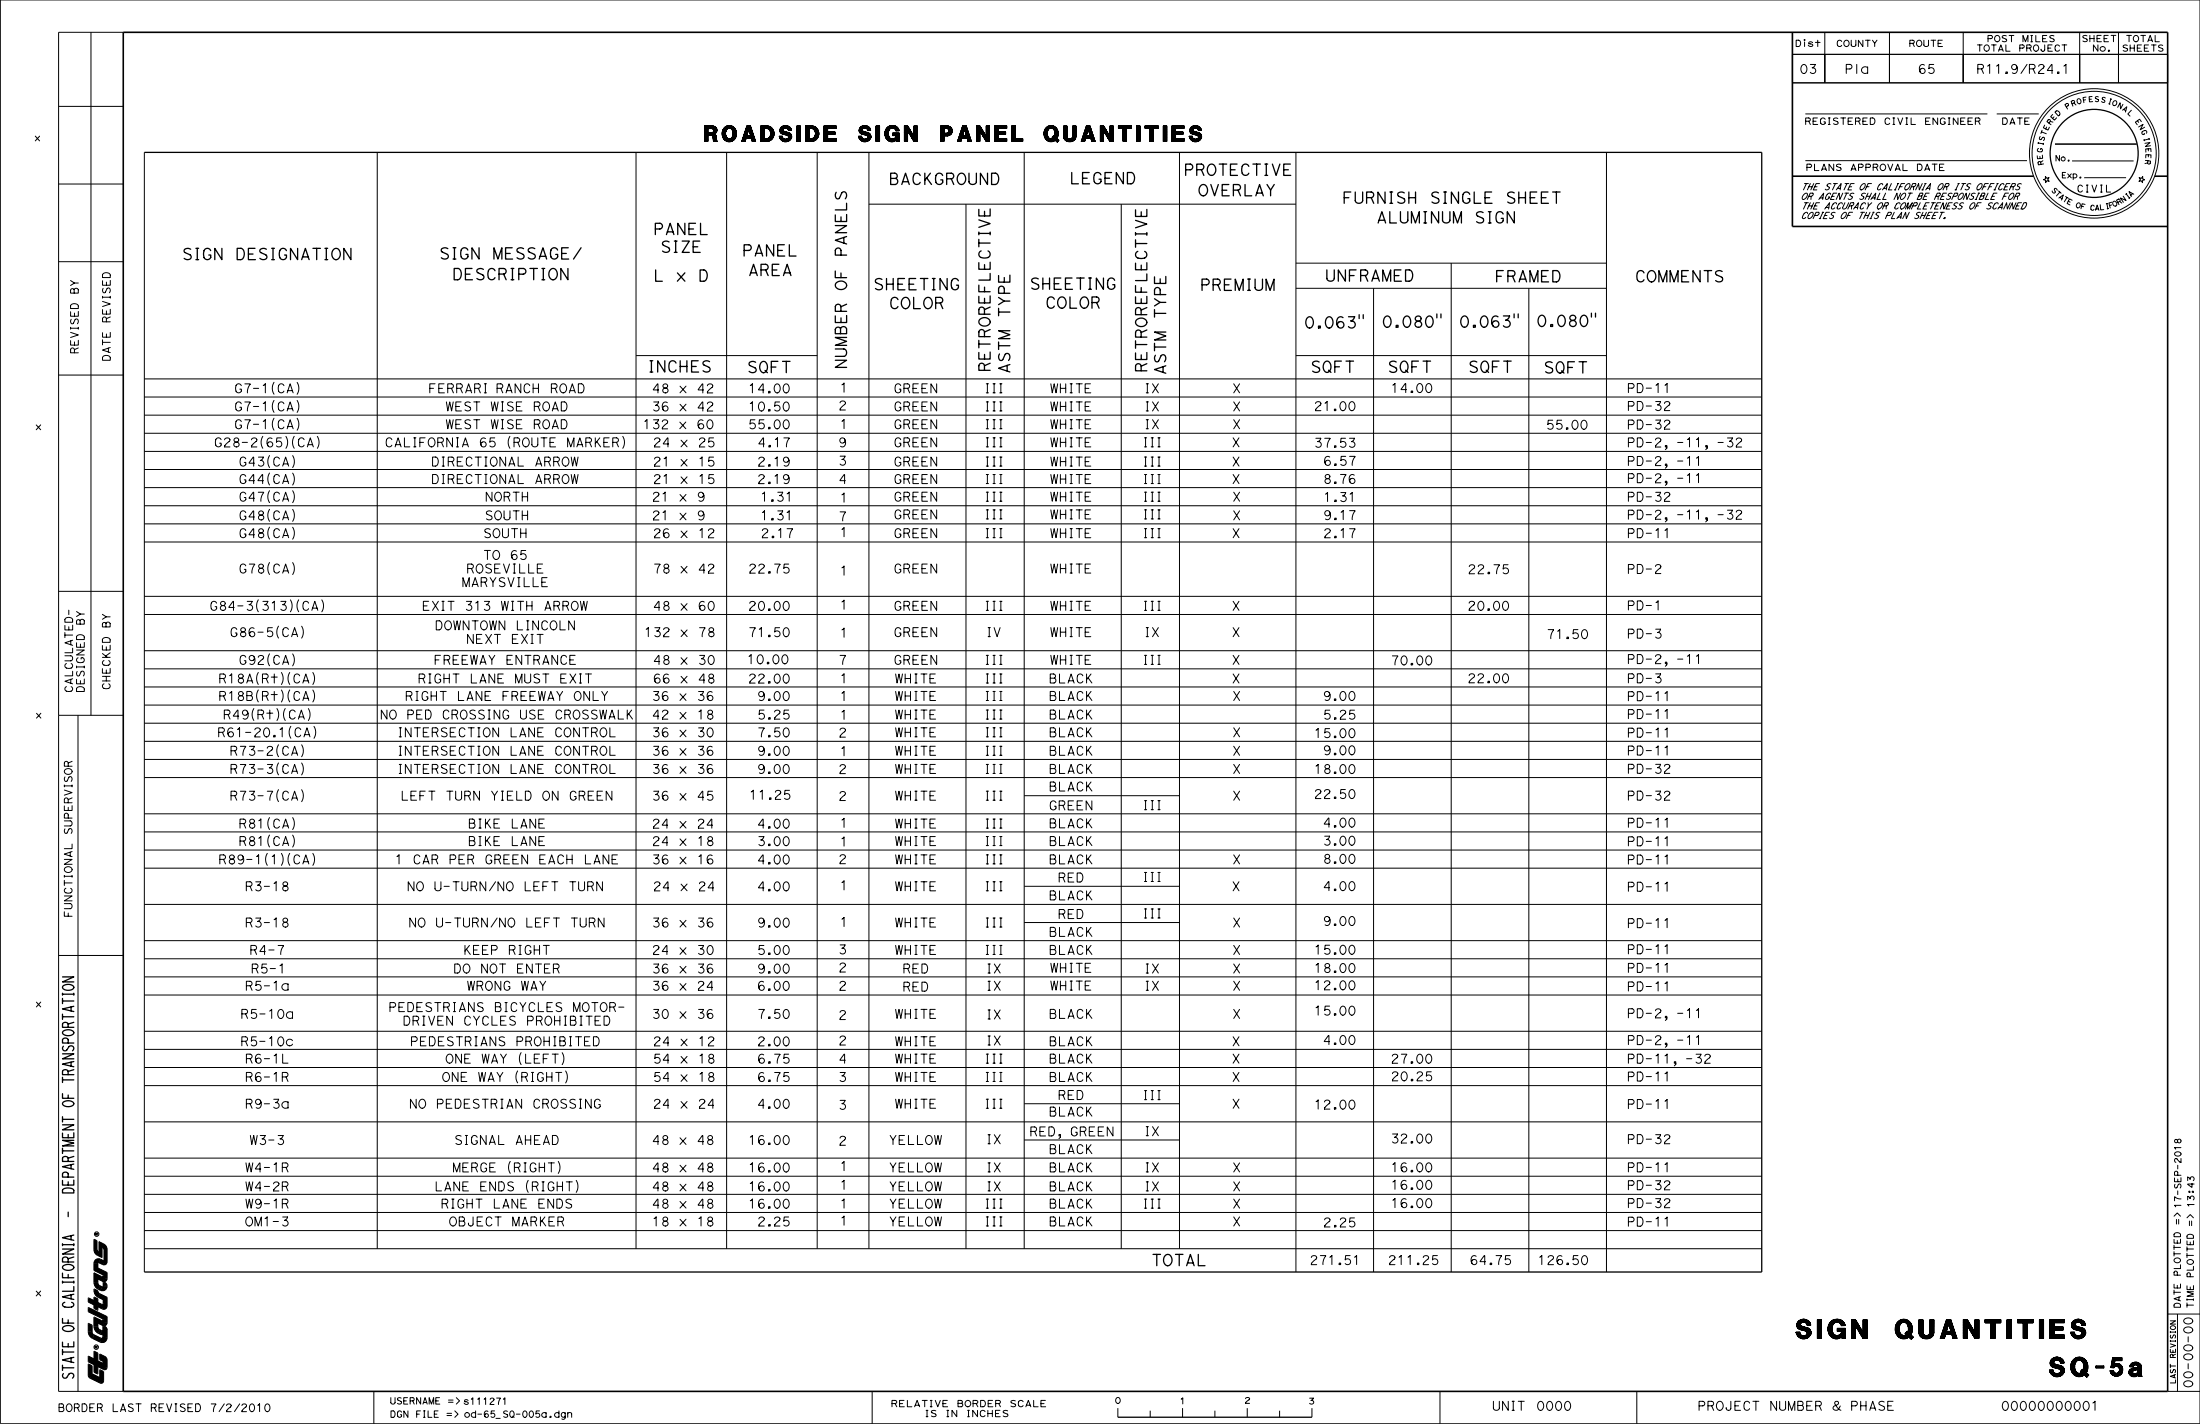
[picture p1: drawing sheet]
<svg xmlns="http://www.w3.org/2000/svg" width="432mm" height="279mm" viewBox="0 0 432 279" stroke-linecap="round" stroke-linejoin="round" font-family="sans-serif">
<g fill="none" stroke="#000" stroke-width=".2">
<path d="M.1 0h431.7v279.3h-431.7zM17.9 6.3v134M24.2 6.3h-12.7v266.7h12.7M351.8 10.7h73.6v5.6h-73.6zM354.2 8.2v.9M358.2 6.3v10M370.9 6.3v10M385.3 6.3v10M408.2 6.3v10M415.8 6.3v10M11.5 20.9h12.7M11.5 36.1h12.7"/>
<path d="M28.3 29.9v219.7M74 29.9v215.1M124.8 29.9v215.1M142.6 29.9v215.1M160.4 29.9v215.1M170.5 29.9v215.1M201 29.9v215.1M231.5 29.9v215.1M254.4 29.9v219.7M315.3 29.9v219.7M354.3 22.4h35.8M354.3 31.5h43.5"/>
<path d="M391.9 22.4h8.2M401.5 34.6l.2 .4 .5-.2-.3 .4 .3 .4-.4-.1-.3 .3v-.4l-.5-.2 .5-.1zM403.3 28.3h16.1M406.7 31.6h12.1M409.1 34.9h8.2M419.8 34.8l.5 .2 .3-.4-.1 .5 .5 .2-.5 .1v.4l-.2-.3-.5 .1 .3-.4zM11.5 51.3h12.7M170.5 40.1h83.9M189.6 40.1v204.9M220.1 40.1v204.9M254.4 56.6h60.9M254.4 51.6h60.9"/>
<path d="M269.6 56.6v193M284.8 51.6v198M300.1 56.6v193M11.5 73.6h12.7M28.3 74.3h317.5M28.3 77.9h317.5M53.8 75a2.22 2.22 0 0 0 0 2.4M53.8 78.6a2.22 2.22 0 0 0 0 2.3M58.3 75a2.22 2.22 0 0 1 0 2.4M58.3 78.6a2.22 2.22 0 0 1 0 2.3M124.8 69.8h35.6M254.4 69.8h60.9"/>
<path d="M28.3 99.2h317.5M28.3 95.7h317.5M28.3 81.5h317.5M28.3 92.1h317.5M28.3 85h317.5M28.3 88.6h317.5M51.6 85.6a2.22 2.22 0 0 0 0 2.4M52.9 89.4a2.22 2.22 0 0 0 0 2.3M52.9 92.8a2.22 2.22 0 0 0 0 2.4M52.9 96.3a2.22 2.22 0 0 0 0 2.3M52.9 99.9a2.22 2.22 0 0 0 0 2.4M53.8 82.1a2.22 2.22 0 0 0 0 2.3"/>
<path d="M56.1 85.6a2.22 2.22 0 0 1 0 2.4M57.4 89.4a2.22 2.22 0 0 1 0 2.3M57.4 92.8a2.22 2.22 0 0 1 0 2.4M57.4 96.3a2.22 2.22 0 0 1 0 2.3M57.4 99.9a2.22 2.22 0 0 1 0 2.4M57.7 85.6a2.22 2.22 0 0 0 0 2.4M58.3 82.1a2.22 2.22 0 0 1 0 2.3M62.3 85.6a2.22 2.22 0 0 1 0 2.4M100.1 85.6a2.22 2.22 0 0 0 0 2.4M122.2 85.6a2.22 2.22 0 0 1 0 2.4M11.5 116h12.7M28.3 117h317.5"/>
<path d="M28.3 102.8h317.5M28.3 106.3h317.5M50.7 117.7a2.22 2.22 0 0 0 0 2.3M52.9 103.4a2.22 2.22 0 0 0 0 2.4M52.9 110.4a2.22 2.22 0 0 0 0 2.3M57 117.7a2.22 2.22 0 0 1 0 2.3M57.4 103.4a2.22 2.22 0 0 1 0 2.4M57.4 110.4a2.22 2.22 0 0 1 0 2.3M58.6 117.7a2.22 2.22 0 0 0 0 2.3M63.2 117.7a2.22 2.22 0 0 1 0 2.3M28.3 120.6h317.5M28.3 138.3h317.5"/>
<path d="M28.3 134.8h317.5M28.3 131.2h317.5M28.3 127.7h317.5M49.8 139a2.22 2.22 0 0 0 0 2.4M50.7 131.9a2.22 2.22 0 0 0 0 2.4M50.7 135.4a2.22 2.22 0 0 0 0 2.3M52.9 128.3a2.22 2.22 0 0 0 0 2.3M54.4 139a2.22 2.22 0 0 1 0 2.4M54.7 122.9a2.22 2.22 0 0 0 0 2.3M55.2 132a2.22 2.22 0 0 1 0 2.3M55.2 135.4a2.22 2.22 0 0 1 0 2.3M56 139a2.22 2.22 0 0 0 0 2.4"/>
<path d="M56.9 131.9a2.22 2.22 0 0 0 0 2.4M56.9 135.4a2.22 2.22 0 0 0 0 2.3M57.4 128.3a2.22 2.22 0 0 1 0 2.3M59.2 122.9a2.22 2.22 0 0 1 0 2.3M60.5 139a2.22 2.22 0 0 1 0 2.4M61.4 132a2.22 2.22 0 0 1 0 2.3M61.4 135.4a2.22 2.22 0 0 1 0 2.3M11.5 140.3h12.7M15.3 140.3v132.7M28.3 149h317.5M28.3 159.7h317.5M28.3 152.6h317.5"/>
<path d="M28.3 141.9h317.5M28.3 145.5h317.5M54.7 146.1a2.22 2.22 0 0 0 0 2.4M54.7 149.7a2.22 2.22 0 0 0 0 2.3M54.7 154.9a2.22 2.22 0 0 0 0 2.4M57.1 142.5a2.22 2.22 0 0 0 0 2.4M59.2 146.1a2.22 2.22 0 0 1 0 2.4M59.2 149.7a2.22 2.22 0 0 1 0 2.3M59.2 154.9a2.22 2.22 0 0 1 0 2.4M61.6 142.5a2.22 2.22 0 0 1 0 2.4M201 156.1h30.5M28.3 170.3h317.5"/>
<path d="M28.3 177.5h317.5M28.3 166.8h317.5M28.3 163.2h317.5M52.5 167.4a2.22 2.22 0 0 0 0 2.4M52.9 160.4a2.22 2.22 0 0 0 0 2.4M52.9 163.8a2.22 2.22 0 0 0 0 2.4M55.2 167.4a2.22 2.22 0 0 1 0 2.4M56.9 167.4a2.22 2.22 0 0 0 0 2.4M57.4 160.4a2.22 2.22 0 0 1 0 2.4M57.4 163.9a2.22 2.22 0 0 1 0 2.3M61.4 167.4a2.22 2.22 0 0 1 0 2.4M201 173.9h30.5"/>
<path d="M11.5 187.5h12.7M28.3 188.1h317.5M28.3 191.7h317.5M28.3 184.6h317.5M28.3 195.2h317.5M201 181h30.5M28.3 205.9h317.5M28.3 209.5h317.5M28.3 213h317.5M28.3 202.3h317.5M101.6 210.1a2.22 2.22 0 0 0 0 2.4M102.3 206.5a2.22 2.22 0 0 0 0 2.4"/>
<path d="M110.3 206.5a2.22 2.22 0 0 1 0 2.4M111 210.1a2.22 2.22 0 0 1 0 2.4M201 216.6h30.5M28.3 220.1h317.5M28.3 227.2h317.5M28.3 230.8h317.5M28.3 234.3h317.5M28.3 237.9h317.5M100.1 227.9a2.22 2.22 0 0 0 0 2.3M103.7 231.6a2.22 2.22 0 0 0 0 2.3M109.6 227.9a2.22 2.22 0 0 1 0 2.3M113.1 231.6a2.22 2.22 0 0 1 0 2.4"/>
<path d="M201 223.7h30.5M426.7 238.6l.6-.6 .7 .6M429.2 238.9l.7-.6 .6 .6M18.4 249.7l.8 1.3M18.4 249.3l1.8 .9M18.4 249.7l1.5 .8 .3-.1v-.2M18.4 249.7v1.9a1.69 1.69 0 0 0 2.2 1.5l.4-.4v-.4M18.4 255.2l-1.1-.6v.9l1.1 .5M18.4 255.2v-.7l.8 .3v.8M18.4 256v.7l.8 .4v-.7M18.4 255.2l.8 1.2M19.2 253.3l-.8-.4a1.6 1.6 0 0 0 .9 1.6l.9 .5"/>
<path d="M19.2 251l.1 .9 .8 .6 .1-.1v-.9M19.2 253.3l.4 .5 1.4 .7M19.2 255.6l.8 .3 .2-.1M19.2 255.6l-.8 .4M19.2 248.8l-.8 .5M19.2 251l1.4 .6 .4 .7M19.2 248.8l1.8 .9M19.4 245.6l-.2-.2-.2-.3v-1.7l-.6-.3v2.1a1.2 1.2 0 0 0 .7 1.1l.9 .4M19.4 243.6v2M19.4 245.6l.6 1.1M19.4 243.6l.6 1.2M19.4 243.6a1.78 1.78 0 0 1 1.6 1.5v2.7l-.3 .3-.3 .1-1.1-.5-.1 1.1"/>
<path d="M20 244.8l.3 .1 .1 .4v1.9l-.2 .1a1.13 1.13 0 0 0-1.6 0l-.2 .6v1.4M20 244.8v1.9M20.2 258.8v.2l-.3 .1-1.5-.7v1.8a1.78 1.78 0 0 0 1.8 1.7v.5l-.4 .2-1.4-.7-.3-.5M20.2 255v.8M20.4 252v.1M20.4 250.1v.2M20.7 252.3v.1M20.9 252.3v.1M21 258.3l-3.7-1.8v.9l2.9 1.4M21 258.3l-.8 .5M21 249.7l-.8 .5M21 254.5l-.8 .5"/>
<path d="M21 258.3v1.4l-.5 .4h-.3M21 254.5v1.8l-.1 .4-.6 .2-1.1-.5M21 249.7v1.4l-.5 .4-.3-.1M28.3 241.5h317.5M28.3 245h317.5M425.4 257.8h6.4M427.4 257.8v15.2M17.3 266.1l1.1 .5v-1.5l.8 .4v1.5l1 .5v-.4l-.6-.3v-1.1l1 .5 .4 .4v.2l-.1 1.8-.4 .2-1.3-.7v1.5l-.8-.4v-1.4l-1.1-.6zM18.1 269.5v-1.5l-.8-.4v2.2l.2 .5 2.3 1.1 .3-.1 .2-.4M19.6 270.2v-1.5l.7 .4v1.8M20.2 260.1v.8l-.3 .2a.83 .83 0 0 1-.7-.8M20.6 260.3l-1.4-.7v.7"/>
<path d="M20.6 260.3l.4 .4v1.8a.94 .94 0 0 1-1.3 .8l-1.5-.7a1.5 1.5 0 0 1-.9-1.3v-1.7l.8 .4v1.4M20.6 260.3l.4 .6M20.7 268.3l-.2 .2M73.4 273.1v6.2M171.2 273v6.3M219.4 276.3v1.8M225.8 276.8v1.3M232.1 276.3v1.8M238.4 276.8v1.3M244.8 276.3v1.8M251.1 276.8v1.3M257.5 276.3v1.8"/>
<path d="M282.6 273v6.3M321.3 273v6.3M425.4 273h6.4"/>
<circle cx="354.2" cy="7.8" r=".09"/>
<circle cx="411" cy="30.1" r="12.7"/>
<circle cx="411" cy="30.1" r="12.2"/>
<circle cx="19" cy="242.1" r=".44"/>
<circle cx="18.9" cy="264.3" r=".44"/>
</g>
<g fill="none" stroke="#000" stroke-width=".32">
<path d="M24.2 6.3h401.2v266.7h-401.2zM351.8 6.3v38.1h73.6M351.8 34.6h47.3M422.9 34.6h2.5M17.4 256.9l3.3 1.6v1l-.1 .3h-.3l-1.4-.7M17.4 257.1l3.1 1.5v.9l-.1 .2-1.5-.8M17.4 255l3.3 1.6M17.4 255.2l3.2 1.5M17.6 259.9v1.4a1.21 1.21 0 0 0 .7 1l1.5 .8 .6-.1 .3-.5v-1.6l-.2-.3-.2-.1M17.8 260v1.3a1.03 1.03 0 0 0 .6 .9l1.5 .7h.4l.2-.4v-1.6l-.2-.2M18.6 253.1l.5 .2 .4 .6 1.4 .7v1.7l-.1 .3-.3 .2-1.4-.6v.7l-.5-.2v-.7l-1.2-.6v-.6l1.2 .6v-.7l.5 .2v.7l1 .5 .3-.3v-.9a2.04 2.04 0 0 1-1.8-1.7zM18.7 243.4v1.8a.96 .96 0 0 0 .5 .9l.7 .3"/>
<path d="M18.7 258.7v1.5a1.38 1.38 0 0 0 1.6 1.3M18.7 253.2a1.2 1.2 0 0 0 .7 1.1l1.1 .5v1.7M18.7 254.8v1.9M18.7 251.6a1.42 1.42 0 0 0 1.7 1.3l.3-.5M18.8 243.5v2a1.36 1.36 0 0 0 1.1 .8M18.9 245.2l.2 .5 .8 .5M18.9 258.8v1.4a1.16 1.16 0 0 0 1.4 1.1M18.9 253.3l.4 .7 1.4 .7v1.9M18.9 254.8v2M18.9 251.6a1.16 1.16 0 0 0 1.6 1v-.3M19.4 247.6l1 .5 .4-.2 .1-2.8a1.42 1.42 0 0 0-1.3-1.3v2a.79 .79 0 0 1-.7-.7v-1.6l-.3-.2v1.9a1.41 1.41 0 0 0 1.3 1.3v-1.9a.79 .79 0 0 1 .7 .7v1.9l-.2 .2h-.2a1.1 1.1 0 0 0-1.3-.2l-.3 .4v1.6l1.8 .9M19.4 247.6h-.1l-.2 .2v1.1l1.8 .9v1.1l-.1 .3-.4 .1-1.3-.5v.9a.99 .99 0 0 0 1.2 .8l.1-.8 .3 .2 .2 .4"/>
<path d="M19.6 244.3l.9 .5 .2 .5M19.6 244.1l1 .6 .2 .6M19.6 244.1l1 .5M19.6 244l1.1 .5M19.7 244.3v1.8M19.8 244.4v1.7M20.3 247.9l-.8-.4a.41 .41 0 0 0-.6 .4v1.1l1.8 .9v1l-.1 .2h-.3l-1.4-.6v1.2M20.4 244.4l.3 .4 .2 .5M20.4 250.3a.34 .34 0 0 1-.5 .3l-1.3-.7v1.7a1.57 1.57 0 0 0 1.9 1.4l.4-.6M20.4 251.9l.3 .4M20.4 252.1l.1 .2M20.5 258.9l-.2 .4-.5 .1"/>
<path d="M20.5 255.8l-.2 .4h-.4M20.5 250.3l-.2 .4h-.5M20.5 247.6l-.1 .1-1-.4-.4 .1-.2 .3-.1 1.4 1.8 .9v.9l-.1 .1-1.7-.8v1.5M20.7 258.9a.67 .67 0 0 1-1 .6M20.7 245.1v2.5M20.7 255.8l-.3 .5-.6 .1M20.7 250.3a.67 .67 0 0 1-1 .6M20.7 247.6l-.1 .2-.3 .1M20.7 247.2l-.2 .4h-.4M20.8 245.1v2.5M17.4 266.8l3.2 1.6M17.4 269.8l.3 .5"/>
<path d="M17.4 266.4l3 1.5v-1l-.7-.3M17.4 267.8l.6 .3M17.4 267.1l1.2 .6M17.4 266.3l1.2 .5M17.4 267l3.1 1.5 .2-.2M17.6 267.9l.1 2.2 2.1 1M17.6 270l2.3 1.1M17.7 267.9v2l2.3 1.1v-1.9M17.7 270.3l2 1a.35 .35 0 0 0 .5-.4M17.8 268v1.8l2 .9v-1.7M18 269.7l1.7 .8M18 269.6l1.7 .8"/>
<path d="M18.6 265.3l.5 .3M18.6 269.2l.5 .2M18.7 265.4v3.8M18.8 265.4v3.9M19 265.5v3.8M19.1 267.1l1.3 .6M19.7 266l.9 .5 .2 .3M19.7 266.3l.9 .4v1.6l-3.2-1.6M19.7 265.9l.8 .4M19.7 266.7l.7 .3M19.7 266.4l.8 .4v1.3l-3.1-1.5M19.7 266.1l1 .5"/>
<path d="M19.7 268.9l.5 .3v1.7M20.1 269.1v1.9M20.1 270.9l-.1 .2h-.3M20.3 260.9a.31 .31 0 0 1-.4 .3 .95 .95 0 0 1-.8-.9v-.9l1.3 .6 .4-.2 .1-1.4-3.5-1.7v.6l2.9 1.4a.39 .39 0 0 1 0 .4 .39 .39 0 0 1-.5 .1l-1.2-.6v1.6a1.58 1.58 0 0 0 1.7 1.5M20.5 262.3l-.3 .5h-.5M20.5 260.4l-.2-.1v2a.41 .41 0 0 1-.6 .4l-1.6-.9-.1-.4v-1.3l-.6-.3a2.46 2.46 0 0 0 .5 2.5l1.8 .9a.81 .81 0 0 0 1.2-.7v-1.6l-.3-.5M20.5 266.3l.4 .5v1.5a.32 .32 0 0 1-.5 .3l-1.3-.7"/>
</g>
<g fill="none" stroke="#000" stroke-width=".25">
<path d="M28.3 29.9h317.5v219.7h-317.5M266.8 61.7v.8M267.6 61.7v.8M282 61.6v.8M282.8 61.6v.8M297.2 61.6v.8M298 61.6v.8M312.3 61.4v.8M313.2 61.4v.8M12.3 194.9v.4M12.3 195.9v1M12.3 199v1"/>
<path d="M12.3 199.5h2.2M12.3 196.4h2.2M12.3 195.1h2.2M12.3 191.7h2.2l-2.2 1h2.2M12.4 193.5l.2-.2a1.4 1.4 0 0 1 1.9 .4 1.37 1.37 0 0 1-2.2 .1zM13.9 197.6v.8M14.5 194.9v.4M14.5 197.4l-2.2 .6 2.2 .5M12.3 214.6v.9h2.2M12.3 211.4v1M12.3 219.1v1M12.3 219.6h2.2"/>
<path d="M12.3 211.9h2.2M12.3 206.8h2.2l-2.2 1h2.2M12.4 216.3l.2-.2a1.4 1.4 0 0 1 1.9 .5 1.37 1.37 0 0 1-2.2 0zM12.4 202.4l.2-.2a1.4 1.4 0 0 1 1.9 .4 1.37 1.37 0 0 1-2.2 .1zM12.4 205.3a.53 .53 0 0 0 .2 .9 .53 .53 0 0 0 .7-.5 .57 .57 0 0 1 .8-.5 .57 .57 0 0 1 .1 1M13.4 210.2a.61 .61 0 0 0-.6-.3 .61 .61 0 0 0-.5 .3v.7h2.2M13.4 200.9a.61 .61 0 0 0-.6-.3 .61 .61 0 0 0-.5 .3v.7h2.2M13.4 214.9v.6M13.4 204.6v-.6a.62 .62 0 0 0-.6-.3 .62 .62 0 0 0-.5 .3v.6h2.2M13.9 208.4v.8M14.5 208.3l-2.2 .5 2.2 .5M14.5 209.9l-1.1 .3v.7"/>
<path d="M14.5 200.6l-1.1 .3v.7M12.3 225.3v1M12.3 225.8h2.2M12.3 220.7h2.2l-2.2 1h2.2M12.3 233.4a1.65 1.65 0 0 1 2.2 .2v.5h-2.2zM13.4 227.2a.61 .61 0 0 0-.6-.3 .61 .61 0 0 0-.5 .3v.7h2.2M13.4 237.8v.9M13.4 222.6v.6M13.4 231.9v.6M13.4 231v-.7a.62 .62 0 0 0-.6-.3 .62 .62 0 0 0-.5 .3v.7h2.2M13.9 228.5v.8M14.5 231.5v1h-2.2v-.9"/>
<path d="M14.5 228.4l-2.2 .5 2.2 .5M14.5 222.3v.9h-2.2v-.9M14.5 226.9l-1.1 .3v.7M14.5 223.7h-2.2l2.2 .6-2.2 .5h2.2M12.3 258.7v.9h2.2M12.3 249.8v.9h2.2M12.3 244v.4M12.3 251.4v.4M12.3 251.6h2.2M12.3 244.2h2.2M12.3 245.1h2.2l-2.2 1h2.2M12.4 248.4l.2-.2a1.4 1.4 0 0 1 1.9 .5 1.37 1.37 0 0 1-2.2 0z"/>
<path d="M12.7 255.5a.5 .5 0 0 0-.4 .7 .5 .5 0 0 0 .7 .3 1.13 1.13 0 0 0 1.5-.5l-.2-.3-.2-.2M13.4 247a.61 .61 0 0 0-.6-.4 .61 .61 0 0 0-.5 .4v.6h2.2M13.4 250.1v.6M13.4 259v.6M13.9 242.5v.7M13.9 254.1v.7M14.5 252.4v1h-2.2M14.5 244v.4M14.5 251.4v.4M14.5 253.9l-2.2 .6 2.2 .5M14.5 242.3l-2.2 .5 2.2 .6M14.5 246.6l-1.1 .4v.6"/>
<path d="M12.3 264.8v1M12.3 267.9v1M12.3 268.4h2.2M12.3 265.3h2.2M12.4 260.4l.2-.2a1.4 1.4 0 0 1 1.9 .5 1.37 1.37 0 0 1-2.2 0zM12.4 269.5a.53 .53 0 0 0 .2 .9 .53 .53 0 0 0 .7-.5 .57 .57 0 0 1 .8-.5 .57 .57 0 0 1 .1 1M13.4 263.6v.6M13.9 266.4v.8M14.5 266.3l-2.2 .5 2.2 .5M14.5 263.3v.9h-2.2v-.9M17.4 266.3v.8M17.4 267.8v2"/>
<path d="M18 268.1v1.6M18.6 265.3v3.9M19.1 265.6v3.8M19.7 265.9v.8M19.7 268.9v1.6M20.8 266.8l-.1 1.5M219.4 278.1h38.1"/>
<circle cx="411" cy="30.1" r="8.6"/>
</g>
<g font-size="3.7">
<text x="352.5" y="262.6">SIGN QUANTITIES</text>
<text x="402.2" y="270">SQ-5a</text>
</g>
<text font-size="3" x="138.3" y="27.7">ROADSIDE SIGN PANEL QUANTITIES</text>
<g font-size="2.2">
<text x="232.3" y="34.4">PROTECTIVE</text>
<text x="174.4" y="36.2">BACKGROUND</text>
<text x="209.9" y="36.1">LEGEND</text>
<text x="235.1" y="38.4">OVERLAY</text>
<text x="263.4" y="39.9">FURNISH SINGLE SHEET</text>
<text x="128.2" y="46">PANEL</text>
<text x="166.2" y="43.9" transform="rotate(-90 166.2 43.9)">ELS</text>
<text x="270.1" y="43.8">ALUMINUM SIGN</text>
<text x="35.7" y="50.9">SIGN DESIGNATION</text>
<text x="86.2" y="50.8">SIGN MESSAGE/</text>
<text x="129.6" y="49.5">SIZE</text>
<text x="145.6" y="50.2">PANEL</text>
<text x="166.2" y="50.5" transform="rotate(-90 166.2 50.5)">PAN</text>
<text x="88.7" y="54.9">DESCRIPTION</text>
<text x="128.2" y="55.2">L x D</text>
<text x="146.8" y="54.1">AREA</text>
<text x="166.2" y="57.1" transform="rotate(-90 166.2 57.1)">OF</text>
<text x="171.4" y="56.9">SHEETING</text>
<text x="202.1" y="56.8">SHEETING</text>
<text x="235.5" y="57">PREMIUM</text>
<text x="260.1" y="55.2">UNFRAMED</text>
<text x="293.4" y="55.3">FRAMED</text>
<text x="320.9" y="55.3">COMMENTS</text>
<text x="166.2" y="65.9" transform="rotate(-90 166.2 65.9)">BER</text>
<text x="174.4" y="60.6">COLOR</text>
<text x="198.2" y="62.4" transform="rotate(-90 198.2 62.4)">TYPE</text>
<text x="205.1" y="60.5">COLOR</text>
<text x="228.8" y="62.6" transform="rotate(-90 228.8 62.6)">TYPE</text>
<text x="255.9" y="64.3">0.063&quot;</text>
<text x="271.2" y="64.2">0.080&quot;</text>
<text x="286.3" y="64.2">0.063&quot;</text>
<text x="301.5" y="64.1">0.080&quot;</text>
<text x="127" y="73">INCHES</text>
<text x="146.6" y="73.1">SQFT</text>
<text x="166.2" y="72.5" transform="rotate(-90 166.2 72.5)">NUM</text>
<text x="194.3" y="73" transform="rotate(-90 194.3 73)">RETROREFLECTIVE</text>
<text x="198.2" y="73.4" transform="rotate(-90 198.2 73.4)">ASTM</text>
<text x="225.1" y="73.1" transform="rotate(-90 225.1 73.1)">RETROREFLECTIVE</text>
<text x="228.8" y="73.6" transform="rotate(-90 228.8 73.6)">ASTM</text>
<text x="257.2" y="73.1">SQFT</text>
<text x="272.3" y="73.1">SQFT</text>
<text x="288.1" y="73.1">SQFT</text>
<text x="302.9" y="73.2">SQFT</text>
<text x="225.9" y="248.3">TOTAL</text>
</g>
<g font-size="1.8">
<text x="353.2" y="14.4">03</text>
<text x="362" y="14.4">Pla</text>
<text x="376.4" y="14.4">65</text>
<text x="387.9" y="14.4">R11.9/R24.1</text>
<text x="45.9" y="77.1">G7-1(CA)</text>
<text x="84" y="77.1">FERRARI RANCH ROAD</text>
<text x="127.9" y="77.1">48 x 42</text>
<text x="146.8" y="77.1">14.00</text>
<text x="164.8" y="77">1</text>
<text x="175.3" y="77.1">GREEN</text>
<text x="193.1" y="77.1">III</text>
<text x="206" y="77.1">WHITE</text>
<text x="224.5" y="77.1">IX</text>
<text x="241.8" y="77.1">X</text>
<text x="272.9" y="77">14.00</text>
<text x="319.3" y="77">PD-11</text>
<text x="45.9" y="80.6">G7-1(CA)</text>
<text x="87.4" y="80.6">WEST WISE ROAD</text>
<text x="127.9" y="80.6">36 x 42</text>
<text x="146.8" y="80.6">10.50</text>
<text x="164.5" y="80.4">2</text>
<text x="175.3" y="80.6">GREEN</text>
<text x="193.1" y="80.6">III</text>
<text x="206" y="80.6">WHITE</text>
<text x="224.5" y="80.6">IX</text>
<text x="241.8" y="80.6">X</text>
<text x="257.8" y="80.6">21.00</text>
<text x="319.3" y="80.5">PD-32</text>
<text x="42" y="87.7">G28-2(65)(CA)</text>
<text x="45.9" y="84.1">G7-1(CA)</text>
<text x="75.5" y="87.7">CALIFORNIA 65 (ROUTE MARKER)</text>
<text x="87.4" y="84.1">WEST WISE ROAD</text>
<text x="126.1" y="84.1">132 x 60</text>
<text x="128.1" y="87.7">24 x 25</text>
<text x="146.8" y="84.1">55.00</text>
<text x="148.6" y="87.7">4.17</text>
<text x="164.5" y="87.7">9</text>
<text x="164.8" y="84.1">1</text>
<text x="175.3" y="87.7">GREEN</text>
<text x="175.3" y="84.1">GREEN</text>
<text x="193.1" y="87.7">III</text>
<text x="193.1" y="84.1">III</text>
<text x="206" y="87.7">WHITE</text>
<text x="206" y="84.1">WHITE</text>
<text x="224.2" y="87.7">III</text>
<text x="224.5" y="84.1">IX</text>
<text x="241.7" y="87.7">X</text>
<text x="241.8" y="84.1">X</text>
<text x="257.9" y="87.8">37.53</text>
<text x="303.4" y="84.2">55.00</text>
<text x="319.3" y="84.2">PD-32</text>
<text x="319.3" y="87.7">PD-2, -11, -32</text>
<text x="46.8" y="91.5">G43(CA)</text>
<text x="46.8" y="94.9">G44(CA)</text>
<text x="84.6" y="91.5">DIRECTIONAL ARROW</text>
<text x="84.6" y="94.9">DIRECTIONAL ARROW</text>
<text x="128.1" y="91.5">21 x 15</text>
<text x="128.1" y="94.9">21 x 15</text>
<text x="148.6" y="91.5">2.19</text>
<text x="148.6" y="94.9">2.19</text>
<text x="164.5" y="91.3">3</text>
<text x="164.5" y="94.9">4</text>
<text x="175.3" y="91.5">GREEN</text>
<text x="175.3" y="94.9">GREEN</text>
<text x="193.1" y="91.5">III</text>
<text x="193.1" y="94.9">III</text>
<text x="206" y="91.5">WHITE</text>
<text x="206" y="94.9">WHITE</text>
<text x="224.2" y="91.5">III</text>
<text x="224.2" y="94.9">III</text>
<text x="241.7" y="91.5">X</text>
<text x="241.7" y="94.9">X</text>
<text x="259.6" y="94.9">8.76</text>
<text x="259.7" y="91.3">6.57</text>
<text x="319.3" y="91.3">PD-2, -11</text>
<text x="319.3" y="94.7">PD-2, -11</text>
<text x="46.8" y="98.3">G47(CA)</text>
<text x="95.1" y="98.3">NORTH</text>
<text x="127.9" y="98.3">21 x 9</text>
<text x="149.2" y="98.3">1.31</text>
<text x="164.8" y="98.5">1</text>
<text x="175.3" y="98.3">GREEN</text>
<text x="175.3" y="101.8">GREEN</text>
<text x="193.1" y="98.3">III</text>
<text x="193.1" y="101.8">III</text>
<text x="206" y="98.3">WHITE</text>
<text x="206" y="101.8">WHITE</text>
<text x="224.2" y="98.3">III</text>
<text x="224.2" y="101.8">III</text>
<text x="241.8" y="98.3">X</text>
<text x="259.7" y="102">9.17</text>
<text x="259.7" y="98.4">1.31</text>
<text x="319.3" y="98.4">PD-32</text>
<text x="319.3" y="101.9">PD-2, -11, -32</text>
<text x="46.8" y="102">G48(CA)</text>
<text x="46.8" y="105.5">G48(CA)</text>
<text x="94.8" y="105.5">SOUTH</text>
<text x="95.1" y="102">SOUTH</text>
<text x="127.9" y="102">21 x 9</text>
<text x="128.1" y="105.5">26 x 12</text>
<text x="149.2" y="102">1.31</text>
<text x="149.3" y="105.5">2.17</text>
<text x="164.5" y="102.2">7</text>
<text x="164.8" y="105.3">1</text>
<text x="175.3" y="105.5">GREEN</text>
<text x="193.1" y="105.5">III</text>
<text x="206" y="105.5">WHITE</text>
<text x="224.2" y="105.5">III</text>
<text x="241.7" y="105.5">X</text>
<text x="241.8" y="102">X</text>
<text x="259.7" y="105.5">2.17</text>
<text x="319.3" y="105.5">PD-11</text>
<text x="46.8" y="112.4">G78(CA)</text>
<text x="91.5" y="112.4">ROSEVILLE</text>
<text x="94.8" y="109.8">TO 65</text>
<text x="128.1" y="112.4">78 x 42</text>
<text x="146.8" y="112.4">22.75</text>
<text x="164.8" y="112.9">1</text>
<text x="175.3" y="112.4">GREEN</text>
<text x="206" y="112.4">WHITE</text>
<text x="288" y="112.6">22.75</text>
<text x="319.3" y="112.5">PD-2</text>
<text x="41.1" y="119.8">G84-3(313)(CA)</text>
<text x="82.8" y="119.8">EXIT 313 WITH ARROW</text>
<text x="90.6" y="115.1">MARYSVILLE</text>
<text x="128.1" y="119.8">48 x 60</text>
<text x="146.8" y="119.8">20.00</text>
<text x="164.8" y="119.5">1</text>
<text x="175.3" y="119.8">GREEN</text>
<text x="193.1" y="119.8">III</text>
<text x="206" y="119.8">WHITE</text>
<text x="224.2" y="119.8">III</text>
<text x="241.7" y="119.8">X</text>
<text x="288" y="119.7">20.00</text>
<text x="319.3" y="119.7">PD-1</text>
<text x="45" y="124.9">G86-5(CA)</text>
<text x="85.3" y="123.6">DOWNTOWN LINCOLN</text>
<text x="126.4" y="124.9">132 x 78</text>
<text x="146.8" y="124.9">71.50</text>
<text x="164.8" y="125">1</text>
<text x="175.3" y="124.9">GREEN</text>
<text x="193.5" y="124.9">IV</text>
<text x="206" y="124.9">WHITE</text>
<text x="224.5" y="124.9">IX</text>
<text x="241.7" y="124.9">X</text>
<text x="303.5" y="125.3">71.50</text>
<text x="319.3" y="125.2">PD-3</text>
<text x="46.8" y="130.4">G92(CA)</text>
<text x="85.1" y="130.4">FREEWAY ENTRANCE</text>
<text x="91.4" y="126.3">NEXT EXIT</text>
<text x="128.1" y="130.4">48 x 30</text>
<text x="146.5" y="130.2">10.00</text>
<text x="164.5" y="130.4">7</text>
<text x="175.3" y="130.4">GREEN</text>
<text x="193.1" y="130.4">III</text>
<text x="206" y="130.4">WHITE</text>
<text x="224.2" y="130.4">III</text>
<text x="241.7" y="130.4">X</text>
<text x="272.9" y="130.5">70.00</text>
<text x="319.3" y="130.2">PD-2, -11</text>
<text x="42.8" y="134">R18A(Rt)(CA)</text>
<text x="42.8" y="137.4">R18B(Rt)(CA)</text>
<text x="79.4" y="137.4">RIGHT LANE FREEWAY ONLY</text>
<text x="82" y="134">RIGHT LANE MUST EXIT</text>
<text x="127.9" y="137.4">36 x 36</text>
<text x="128.1" y="134">66 x 48</text>
<text x="146.8" y="134">22.00</text>
<text x="148.6" y="137.4">9.00</text>
<text x="164.8" y="137.5">1</text>
<text x="164.8" y="134">1</text>
<text x="175.6" y="134">WHITE</text>
<text x="175.6" y="137.4">WHITE</text>
<text x="193.1" y="134">III</text>
<text x="193.1" y="137.4">III</text>
<text x="205.8" y="134">BLACK</text>
<text x="205.8" y="137.4">BLACK</text>
<text x="241.7" y="134">X</text>
<text x="241.8" y="137.4">X</text>
<text x="259.6" y="137.4">9.00</text>
<text x="288" y="134">22.00</text>
<text x="319.3" y="134">PD-3</text>
<text x="319.3" y="137.5">PD-11</text>
<text x="43.7" y="141.1">R49(Rt)(CA)</text>
<text x="74.5" y="141.1">NO PED CROSSING USE CROSSWALK</text>
<text x="127.9" y="141.1">42 x 18</text>
<text x="148.6" y="141.1">5.25</text>
<text x="164.8" y="141.1">1</text>
<text x="175.6" y="141.1">WHITE</text>
<text x="193.1" y="141.1">III</text>
<text x="205.8" y="141.1">BLACK</text>
<text x="259.6" y="141.1">5.25</text>
<text x="319.3" y="141">PD-11</text>
<text x="42.6" y="144.6">R61-20.1(CA)</text>
<text x="45" y="148.2">R73-2(CA)</text>
<text x="77.9" y="144.6">INTERSECTION LANE CONTROL</text>
<text x="77.9" y="148.2">INTERSECTION LANE CONTROL</text>
<text x="127.9" y="144.6">36 x 30</text>
<text x="127.9" y="148.2">36 x 36</text>
<text x="148.6" y="144.6">7.50</text>
<text x="148.6" y="148.2">9.00</text>
<text x="164.5" y="144.6">2</text>
<text x="164.8" y="148.3">1</text>
<text x="175.6" y="144.6">WHITE</text>
<text x="175.6" y="148.2">WHITE</text>
<text x="193.1" y="144.6">III</text>
<text x="193.1" y="148.2">III</text>
<text x="205.8" y="144.6">BLACK</text>
<text x="205.8" y="148.2">BLACK</text>
<text x="241.8" y="144.6">X</text>
<text x="241.8" y="148.2">X</text>
<text x="257.8" y="144.7">15.00</text>
<text x="259.6" y="148.1">9.00</text>
<text x="319.3" y="144.6">PD-11</text>
<text x="319.3" y="148.2">PD-11</text>
<text x="45" y="151.8">R73-3(CA)</text>
<text x="77.9" y="151.8">INTERSECTION LANE CONTROL</text>
<text x="127.9" y="151.8">36 x 36</text>
<text x="148.6" y="151.8">9.00</text>
<text x="164.5" y="151.8">2</text>
<text x="175.6" y="151.8">WHITE</text>
<text x="193.1" y="151.8">III</text>
<text x="205.8" y="151.8">BLACK</text>
<text x="205.8" y="155.2">BLACK</text>
<text x="241.8" y="151.8">X</text>
<text x="257.8" y="151.8">18.00</text>
<text x="319.3" y="151.7">PD-32</text>
<text x="45" y="157">R73-7(CA)</text>
<text x="78.6" y="157">LEFT TURN YIELD ON GREEN</text>
<text x="127.9" y="157">36 x 45</text>
<text x="147" y="156.8">11.25</text>
<text x="164.5" y="157.1">2</text>
<text x="175.6" y="157">WHITE</text>
<text x="193.1" y="157">III</text>
<text x="205.8" y="158.9">GREEN</text>
<text x="224.2" y="158.9">III</text>
<text x="241.8" y="157">X</text>
<text x="257.8" y="156.7">22.50</text>
<text x="319.3" y="157">PD-32</text>
<text x="46.8" y="162.5">R81(CA)</text>
<text x="46.8" y="165.9">R81(CA)</text>
<text x="91.8" y="162.5">BIKE LANE</text>
<text x="91.8" y="165.9">BIKE LANE</text>
<text x="127.9" y="162.5">24 x 24</text>
<text x="127.9" y="165.9">24 x 18</text>
<text x="148.6" y="162.5">4.00</text>
<text x="148.6" y="165.9">3.00</text>
<text x="164.8" y="162.3">1</text>
<text x="164.8" y="166">1</text>
<text x="175.6" y="162.5">WHITE</text>
<text x="175.6" y="165.9">WHITE</text>
<text x="193.1" y="162.5">III</text>
<text x="193.1" y="165.9">III</text>
<text x="205.8" y="162.4">BLACK</text>
<text x="205.8" y="165.9">BLACK</text>
<text x="259.6" y="162.3">4.00</text>
<text x="259.6" y="165.8">3.00</text>
<text x="319.3" y="162.3">PD-11</text>
<text x="319.3" y="166">PD-11</text>
<text x="42.8" y="169.5">R89-1(1)(CA)</text>
<text x="77.4" y="169.5">1 CAR PER GREEN EACH LANE</text>
<text x="127.9" y="169.5">36 x 16</text>
<text x="148.6" y="169.5">4.00</text>
<text x="164.5" y="169.5">2</text>
<text x="175.6" y="169.5">WHITE</text>
<text x="193.1" y="169.5">III</text>
<text x="205.8" y="169.5">BLACK</text>
<text x="207.6" y="173.1">RED</text>
<text x="224.2" y="173">III</text>
<text x="241.8" y="169.5">X</text>
<text x="259.6" y="169.4">8.00</text>
<text x="319.3" y="169.5">PD-11</text>
<text x="48" y="174.8">R3-18</text>
<text x="79.8" y="174.8">NO U-TURN/NO LEFT TURN</text>
<text x="128.1" y="174.8">24 x 24</text>
<text x="148.6" y="174.8">4.00</text>
<text x="164.8" y="174.6">1</text>
<text x="175.6" y="174.8">WHITE</text>
<text x="193.1" y="174.8">III</text>
<text x="205.8" y="176.6">BLACK</text>
<text x="241.7" y="174.8">X</text>
<text x="259.6" y="174.7">4.00</text>
<text x="319.3" y="174.9">PD-11</text>
<text x="48" y="181.9">R3-18</text>
<text x="80.1" y="181.9">NO U-TURN/NO LEFT TURN</text>
<text x="127.9" y="181.9">36 x 36</text>
<text x="148.6" y="181.9">9.00</text>
<text x="164.8" y="181.8">1</text>
<text x="175.6" y="181.9">WHITE</text>
<text x="193.1" y="181.9">III</text>
<text x="205.8" y="183.7">BLACK</text>
<text x="207.6" y="180.2">RED</text>
<text x="224.2" y="180.1">III</text>
<text x="241.8" y="181.9">X</text>
<text x="259.6" y="181.6">9.00</text>
<text x="319.3" y="182">PD-11</text>
<text x="48.9" y="187.3">R4-7</text>
<text x="49.2" y="190.9">R5-1</text>
<text x="88.9" y="190.9">DO NOT ENTER</text>
<text x="90.9" y="187.3">KEEP RIGHT</text>
<text x="127.9" y="187.3">24 x 30</text>
<text x="127.9" y="190.9">36 x 36</text>
<text x="148.6" y="187.3">5.00</text>
<text x="148.6" y="190.9">9.00</text>
<text x="164.5" y="187.2">3</text>
<text x="164.5" y="190.7">2</text>
<text x="175.6" y="187.3">WHITE</text>
<text x="177.1" y="190.9">RED</text>
<text x="193.1" y="187.3">III</text>
<text x="193.5" y="190.9">IX</text>
<text x="205.8" y="187.3">BLACK</text>
<text x="206" y="190.8">WHITE</text>
<text x="224.5" y="190.9">IX</text>
<text x="241.8" y="187.3">X</text>
<text x="241.8" y="190.9">X</text>
<text x="257.8" y="187.2">15.00</text>
<text x="257.8" y="190.8">18.00</text>
<text x="319.3" y="187.2">PD-11</text>
<text x="319.3" y="190.8">PD-11</text>
<text x="48" y="194.3">R5-1a</text>
<text x="91.6" y="194.3">WRONG WAY</text>
<text x="127.9" y="194.3">36 x 24</text>
<text x="148.6" y="194.3">6.00</text>
<text x="164.5" y="194.3">2</text>
<text x="177.1" y="194.5">RED</text>
<text x="193.5" y="194.3">IX</text>
<text x="206" y="194.3">WHITE</text>
<text x="224.5" y="194.3">IX</text>
<text x="241.8" y="194.3">X</text>
<text x="257.8" y="194.2">12.00</text>
<text x="319.3" y="194.4">PD-11</text>
<text x="47.2" y="199.8">R5-10a</text>
<text x="76.2" y="198.5">PEDESTRIANS BICYCLES MOTOR-</text>
<text x="79" y="201.2">DRIVEN CYCLES PROHIBITED</text>
<text x="127.9" y="199.8">30 x 36</text>
<text x="148.6" y="199.8">7.50</text>
<text x="164.5" y="200">2</text>
<text x="175.6" y="199.8">WHITE</text>
<text x="193.5" y="199.9">IX</text>
<text x="205.8" y="199.8">BLACK</text>
<text x="241.8" y="199.8">X</text>
<text x="257.8" y="199.2">15.00</text>
<text x="319.3" y="199.7">PD-2, -11</text>
<text x="47.2" y="205.2">R5-10c</text>
<text x="48" y="208.6">R6-1L</text>
<text x="80.4" y="205.2">PEDESTRIANS PROHIBITED</text>
<text x="87.4" y="208.6">ONE WAY (LEFT)</text>
<text x="128.1" y="205.2">24 x 12</text>
<text x="128.1" y="208.6">54 x 18</text>
<text x="148.6" y="205.2">2.00</text>
<text x="148.6" y="208.6">6.75</text>
<text x="164.5" y="205">2</text>
<text x="164.5" y="208.6">4</text>
<text x="175.6" y="205.2">WHITE</text>
<text x="175.6" y="208.6">WHITE</text>
<text x="193.1" y="208.6">III</text>
<text x="193.5" y="205">IX</text>
<text x="205.8" y="205.2">BLACK</text>
<text x="205.8" y="208.6">BLACK</text>
<text x="241.7" y="205.2">X</text>
<text x="241.7" y="208.6">X</text>
<text x="259.6" y="204.9">4.00</text>
<text x="272.9" y="208.6">27.00</text>
<text x="319.3" y="205">PD-2, -11</text>
<text x="319.3" y="208.6">PD-11, -32</text>
<text x="48" y="212.2">R6-1R</text>
<text x="86.7" y="212.2">ONE WAY (RIGHT)</text>
<text x="128.1" y="212.2">54 x 18</text>
<text x="148.6" y="212.2">6.75</text>
<text x="164.5" y="212.2">3</text>
<text x="175.6" y="212.2">WHITE</text>
<text x="193.1" y="212.2">III</text>
<text x="205.8" y="212.2">BLACK</text>
<text x="207.6" y="215.7">RED</text>
<text x="224.2" y="215.8">III</text>
<text x="241.7" y="212.2">X</text>
<text x="272.9" y="212.1">20.25</text>
<text x="319.3" y="212.1">PD-11</text>
<text x="48" y="217.5">R9-3a</text>
<text x="80.2" y="217.5">NO PEDESTRIAN CROSSING</text>
<text x="128.1" y="217.5">24 x 24</text>
<text x="148.6" y="217.5">4.00</text>
<text x="164.5" y="217.7">3</text>
<text x="175.6" y="217.5">WHITE</text>
<text x="193.1" y="217.5">III</text>
<text x="205.8" y="219">BLACK</text>
<text x="241.7" y="217.5">X</text>
<text x="257.8" y="217.6">12.00</text>
<text x="319.3" y="217.5">PD-11</text>
<text x="48.9" y="224.6">W3-3</text>
<text x="89.1" y="224.6">SIGNAL AHEAD</text>
<text x="127.9" y="224.6">48 x 48</text>
<text x="146.8" y="224.6">16.00</text>
<text x="164.5" y="224.7">2</text>
<text x="174.4" y="224.6">YELLOW</text>
<text x="193.5" y="224.4">IX</text>
<text x="202" y="222.9">RED, GREEN</text>
<text x="205.8" y="226.4">BLACK</text>
<text x="224.5" y="222.8">IX</text>
<text x="272.9" y="224.3">32.00</text>
<text x="319.3" y="224.4">PD-32</text>
<text x="48" y="229.9">W4-1R</text>
<text x="48" y="233.7">W4-2R</text>
<text x="85.2" y="233.7">LANE ENDS (RIGHT)</text>
<text x="88.8" y="229.9">MERGE (RIGHT)</text>
<text x="127.9" y="229.9">48 x 48</text>
<text x="127.9" y="233.7">48 x 48</text>
<text x="146.8" y="229.9">16.00</text>
<text x="146.8" y="233.7">16.00</text>
<text x="164.8" y="229.7">1</text>
<text x="164.8" y="233.4">1</text>
<text x="174.4" y="229.9">YELLOW</text>
<text x="174.4" y="233.7">YELLOW</text>
<text x="193.5" y="229.9">IX</text>
<text x="193.5" y="233.7">IX</text>
<text x="205.8" y="229.9">BLACK</text>
<text x="205.8" y="233.7">BLACK</text>
<text x="224.5" y="229.9">IX</text>
<text x="224.5" y="233.7">IX</text>
<text x="241.8" y="229.9">X</text>
<text x="241.8" y="233.7">X</text>
<text x="272.9" y="229.9">16.00</text>
<text x="272.9" y="233.4">16.00</text>
<text x="319.3" y="229.9">PD-11</text>
<text x="319.3" y="233.4">PD-32</text>
<text x="48" y="237.1">W9-1R</text>
<text x="86.5" y="237.1">RIGHT LANE ENDS</text>
<text x="127.9" y="237.1">48 x 48</text>
<text x="146.8" y="237.1">16.00</text>
<text x="164.8" y="237">1</text>
<text x="174.4" y="237.1">YELLOW</text>
<text x="193.1" y="237.1">III</text>
<text x="205.8" y="237.1">BLACK</text>
<text x="224.2" y="237.1">III</text>
<text x="241.8" y="237.1">X</text>
<text x="272.9" y="236.9">16.00</text>
<text x="319.3" y="236.9">PD-32</text>
<text x="48" y="240.5">OM1-3</text>
<text x="88" y="240.5">OBJECT MARKER</text>
<text x="127.9" y="240.5">18 x 18</text>
<text x="148.6" y="240.5">2.25</text>
<text x="164.8" y="240.4">1</text>
<text x="174.4" y="240.5">YELLOW</text>
<text x="193.1" y="240.5">III</text>
<text x="205.8" y="240.5">BLACK</text>
<text x="241.8" y="240.5">X</text>
<text x="259.6" y="240.7">2.25</text>
<text x="319.3" y="240.6">PD-11</text>
<text x="257" y="248.1">271.51</text>
<text x="272.4" y="248.1">211.25</text>
<text x="288.4" y="248.1">64.75</text>
<text x="301.7" y="248.1">126.50</text>
<text x="430.4" y="272.4" transform="rotate(-90 430.4 272.4)">00-00-00</text>
<text x="292.8" y="276.7">UNIT</text>
<text x="301.5" y="276.7">0000</text>
<text x="333.2" y="276.7">PROJECT NUMBER &amp; PHASE</text>
<text x="392.7" y="276.7">00000000001</text>
</g>
<g font-size="1.5">
<text x="15.4" y="57.8" transform="rotate(-90 15.4 57.8)">BY</text>
<text x="21.6" y="63.4" transform="rotate(-90 21.6 63.4)">REVISED</text>
<text x="15.4" y="69.5" transform="rotate(-90 15.4 69.5)">REVISED</text>
<text x="21.6" y="71" transform="rotate(-90 21.6 71)">DATE</text>
<text x="16.5" y="122.7" transform="rotate(-90 16.5 122.7)">BY</text>
<text x="21.6" y="123.3" transform="rotate(-90 21.6 123.3)">BY</text>
<text x="14.3" y="136" transform="rotate(-90 14.3 136)">CALCULATED-</text>
<text x="16.5" y="136" transform="rotate(-90 16.5 136)">DESIGNED</text>
<text x="21.6" y="135.4" transform="rotate(-90 21.6 135.4)">CHECKED</text>
<text x="14.1" y="163.8" transform="rotate(-90 14.1 163.8)">SUPERVISOR</text>
<text x="14.1" y="180.1" transform="rotate(-90 14.1 180.1)">FUNCTIONAL</text>
<text x="11.3" y="277">BORDER LAST REVISED 7/2/2010</text>
</g>
<text font-size="1.4" x="407.6" y="37.7">CIVIL</text>
<g font-size="1.3">
<text x="6.9" y="27.6">x</text>
<text x="354.1" y="24.4">REGISTERED CIVIL ENGINEER</text>
<text x="392.8" y="24.4">DATE</text>
<text x="354.4" y="33.5">PLANS APPROVAL DATE</text>
<text x="6.9" y="84.3">x</text>
<text x="7" y="140.9">x</text>
<text x="6.9" y="197.6">x</text>
<text x="430.6" y="237" transform="rotate(-90 430.6 237)">13:43</text>
<text x="428" y="240.4" transform="rotate(-90 428 240.4)">=&gt; 17-SEP-2018</text>
<text x="430.5" y="240.7" transform="rotate(-90 430.5 240.7)">=&gt;</text>
<text x="428" y="250.4" transform="rotate(-90 428 250.4)">PLOTTED</text>
<text x="430.5" y="250.7" transform="rotate(-90 430.5 250.7)">PLOTTED</text>
<text x="6.9" y="254.3">x</text>
<text x="428" y="256.7" transform="rotate(-90 428 256.7)">DATE</text>
<text x="430.5" y="256.7" transform="rotate(-90 430.5 256.7)">TIME</text>
<text x="76.5" y="275.5">USERNAME =&gt; s111271</text>
<text x="76.5" y="278.1">DGN FILE =&gt;</text>
<text x="91.1" y="278.1">od-65_SQ-005a.dgn</text>
<text x="174.8" y="276">RELATIVE BORDER SCALE</text>
<text x="181.4" y="278">IS IN INCHES</text>
</g>
<g font-size="1.2">
<text x="352.3" y="9.1">Dist</text>
<text x="360.3" y="9.1">COUNTY</text>
<text x="374.6" y="9.1">ROUTE</text>
<text x="387.9" y="10.1">TOTAL PROJECT</text>
<text x="389.9" y="8.2">POST MILES</text>
<text x="408.5" y="8.2">SHEET</text>
<text x="410.6" y="10.1">No.</text>
<text x="416.4" y="10.1">SHEETS</text>
<text x="417.2" y="8.2">TOTAL</text>
<text x="353.4" y="41">THE ACCURACY OR COMPLETENESS OF SCANNED</text>
<text x="353.4" y="39.1">OR AGENTS SHALL NOT BE RESPONSIBLE FOR</text>
<text x="353.4" y="37.3">THE STATE OF CALIFORNIA OR ITS OFFICERS</text>
<text x="353.4" y="42.9">COPIES OF THIS PLAN SHEET.</text>
<text x="218.7" y="275.4">0</text>
<text x="231.5" y="275.5">1</text>
<text x="244.2" y="275.3">2</text>
<text x="256.7" y="275.5">3</text>
</g>
<g font-size="1.1">
<text x="403.3" y="31.6">No.</text>
<text x="404.6" y="34.9">Exp.</text>
</g>
<g font-size="1">
<text x="403.1" y="23.7" transform="rotate(-47 403.1 23.7)">E</text>
<text x="403.9" y="22.9" transform="rotate(-42 403.9 22.9)">D</text>
<text x="405.6" y="21.5" transform="rotate(-31 405.6 21.5)">P</text>
<text x="406.7" y="20.9" transform="rotate(-20 406.7 20.9)">R</text>
<text x="407.7" y="20.5" transform="rotate(-15 407.7 20.5)">O</text>
<text x="408.8" y="20.2" transform="rotate(-10 408.8 20.2)">F</text>
<text x="409.9" y="20" transform="rotate(-4 409.9 20)">E</text>
<text x="411" y="19.9" transform="rotate(1 411 19.9)">S</text>
<text x="412.3" y="20" transform="rotate(12 412.3 20)">S</text>
<text x="413.5" y="20.2" transform="rotate(17 413.5 20.2)">I</text>
<text x="414.4" y="20.5" transform="rotate(22 414.4 20.5)">O</text>
<text x="415.5" y="21" transform="rotate(28 415.5 21)">N</text>
<text x="416.5" y="21.5" transform="rotate(33 416.5 21.5)">A</text>
<text x="417.5" y="22.2" transform="rotate(44 417.5 22.2)">L</text>
<text x="419" y="23.8" transform="rotate(55 419 23.8)">E</text>
<text x="401" y="28.7" transform="rotate(-79 401 28.7)">I</text>
<text x="401.1" y="27.8" transform="rotate(-74 401.1 27.8)">S</text>
<text x="401.4" y="26.7" transform="rotate(-69 401.4 26.7)">T</text>
<text x="401.9" y="25.7" transform="rotate(-63 401.9 25.7)">E</text>
<text x="402.4" y="24.6" transform="rotate(-53 402.4 24.6)">R</text>
<text x="419.7" y="24.7" transform="rotate(60 419.7 24.7)">N</text>
<text x="420.2" y="25.7" transform="rotate(65 420.2 25.7)">G</text>
<text x="420.7" y="27" transform="rotate(76 420.7 27)">I</text>
<text x="421" y="27.9" transform="rotate(81 421 27.9)">N</text>
<text x="421.1" y="29" transform="rotate(87 421.1 29)">E</text>
<text x="400.8" y="30" transform="rotate(-85 400.8 30)">G</text>
<text x="400.9" y="31.2" transform="rotate(-96 400.9 31.2)">E</text>
<text x="401.1" y="32.3" transform="rotate(-101 401.1 32.3)">R</text>
<text x="421.1" y="31.3" transform="rotate(98 421.1 31.3)">R</text>
<text x="421.2" y="30.2" transform="rotate(92 421.2 30.2)">E</text>
<text x="402.6" y="37.4" transform="rotate(46 402.6 37.4)">S</text>
<text x="403.2" y="38.1" transform="rotate(41 403.2 38.1)">T</text>
<text x="404" y="38.8" transform="rotate(37 404 38.8)">A</text>
<text x="404.7" y="39.3" transform="rotate(32 404.7 39.3)">T</text>
<text x="405.5" y="39.8" transform="rotate(27 405.5 39.8)">E</text>
<text x="407.3" y="40.6" transform="rotate(18 407.3 40.6)">O</text>
<text x="408.3" y="40.9" transform="rotate(13 408.3 40.9)">F</text>
<text x="410.2" y="41.2" transform="rotate(4 410.2 41.2)">C</text>
<text x="411.1" y="41.3" transform="rotate(-1 411.1 41.3)">A</text>
<text x="412.1" y="41.2" transform="rotate(-6 412.1 41.2)">L</text>
<text x="413.2" y="41" transform="rotate(-10 413.2 41)">I</text>
<text x="414" y="40.9" transform="rotate(-15 414 40.9)">F</text>
<text x="414.8" y="40.6" transform="rotate(-24 414.8 40.6)">O</text>
<text x="415.7" y="40.2" transform="rotate(-29 415.7 40.2)">R</text>
<text x="416.6" y="39.8" transform="rotate(-34 416.6 39.8)">N</text>
<text x="417.5" y="39.2" transform="rotate(-38 417.5 39.2)">I</text>
<text x="418.2" y="38.7" transform="rotate(-43 418.2 38.7)">A</text>
<text x="427" y="266.5" transform="rotate(-90 427 266.5)">REVISION</text>
<text x="427" y="271.6" transform="rotate(-90 427 271.6)">LAST</text>
</g>
<g font-size=".5">
<text x="19.2" y="242.4" transform="rotate(-90 19.2 242.4)">R</text>
<text x="19.1" y="264.6" transform="rotate(-90 19.1 264.6)">R</text>
</g>
</svg>
